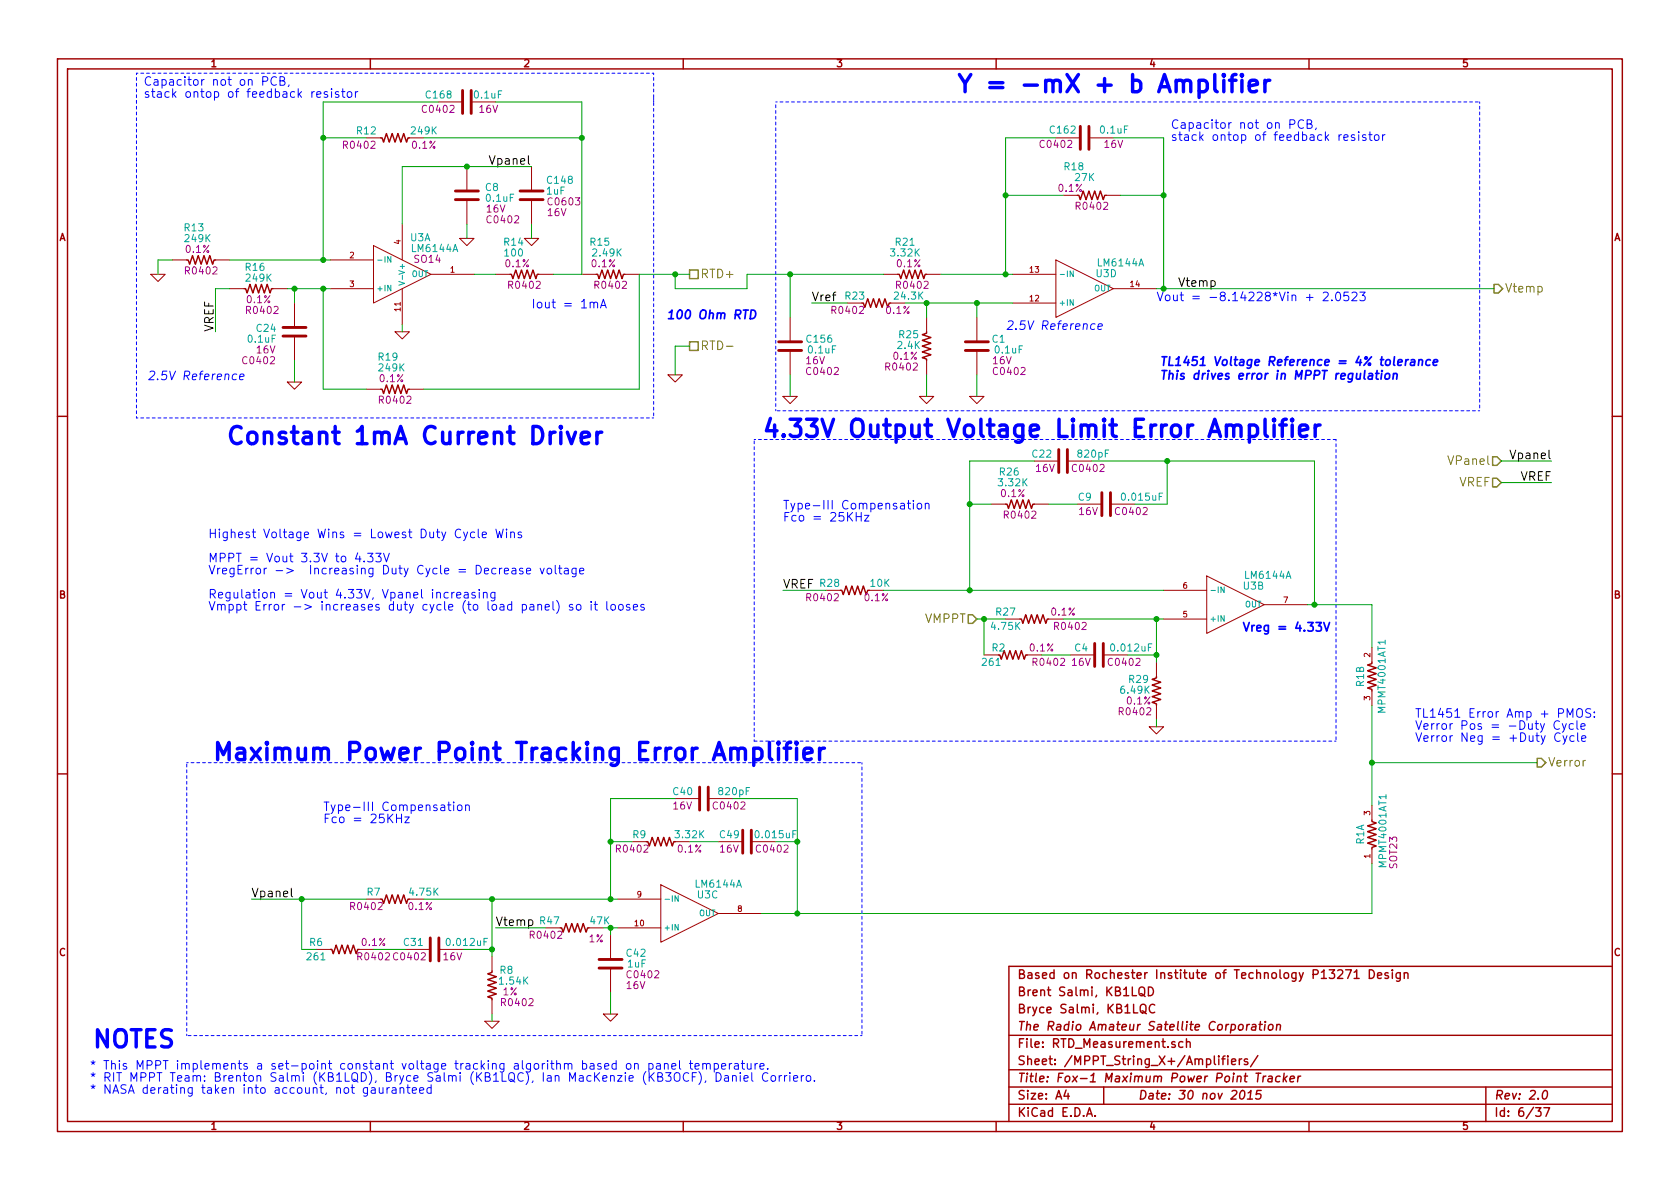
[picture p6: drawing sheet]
<svg xmlns="http://www.w3.org/2000/svg" width="297mm" height="210mm" viewBox="0 0 297 210" stroke-linecap="round" stroke-linejoin="round" font-family="sans-serif">
<g fill="none" stroke="#a00000" stroke-width=".25">
<path d="M10.2 10.4h276.6v189.7h-276.6zM11.9 12.2h273.2v186.1h-273.2zM65.5 10.4v1.8M120.8 10.4v1.8M176.1 10.4v1.8M231.4 10.4v1.8M67.3 24.4h.3l.2 .7 .5-1.5 .5 1.5 .5-1.5 .5 1.5 .6-1.5 .5 1.5 .5-1.5 .5 1.5 .2-.7h.3M190.5 34.5h.3l.2 .8 .5-1.5 .5 1.5 .5-1.5 .5 1.5 .5-1.5 .6 1.5 .5-1.5 .5 1.5 .2-.8h.3M33 46h.3l.2 .7 .5-1.5 .5 1.5 .6-1.5 .5 1.5 .5-1.5 .5 1.5 .5-1.5 .5 1.5 .2-.7h.3M43.2 51h.2l.3 .8 .5-1.5 .5 1.5 .5-1.5 .5 1.5 .5-1.5 .5 1.5 .5-1.5 .6 1.5 .2-.8h.3M90.2 48.5h.2l.3 .8 .5-1.6 .5 1.6 .5-1.6 .5 1.6 .5-1.6 .5 1.6 .5-1.6 .5 1.6 .3-.8h.2M105.4 48.5h.3l.2 .8 .5-1.6 .5 1.6 .5-1.6 .5 1.6 .6-1.6 .5 1.6 .5-1.6 .5 1.6 .2-.8h.3"/>
<path d="M152.4 53.6h.3l.2 .8 .5-1.6 .5 1.6 .5-1.6 .5 1.6 .5-1.6 .6 1.6 .5-1.6 .5 1.6 .2-.8h.3M158.7 48.5h.3l.3 .8 .5-1.6 .5 1.6 .5-1.6 .5 1.6 .5-1.6 .5 1.6 .5-1.6 .5 1.6 .3-.8h.2M163.8 58.7v.2l-.7 .3 1.5 .5-1.5 .5 1.5 .5-1.5 .5 1.5 .5-1.5 .5 1.5 .5-1.5 .5 .7 .3v.2M10.2 73.6h1.7M67.3 68.8h.3l.2 .8 .5-1.5 .5 1.5 .5-1.5 .5 1.5 .6-1.5 .5 1.5 .5-1.5 .5 1.5 .2-.8h.3M285.1 73.6h1.7M177.8 89.1h.3l.2 .8 .5-1.5 .5 1.5 .5-1.5 .5 1.5 .5-1.5 .6 1.5 .5-1.5 .5 1.5 .2-.8h.3M148.6 104.4h.2l.3 .8 .5-1.6 .5 1.6 .5-1.6 .5 1.6 .5-1.6 .5 1.6 .6-1.6 .5 1.6 .2-.8h.3M176.5 115.8h.3l.2 .8 .5-1.5 .6 1.5 .5-1.5 .5 1.5 .5-1.5 .5 1.5 .5-1.5 .5 1.5 .3-.8h.2M180.3 109.5h.3l.2 .7 .6-1.5 .5 1.5 .5-1.5 .5 1.5 .5-1.5 .5 1.5 .5-1.5 .5 1.5 .3-.7h.2M204.5 119.6v.3l-.8 .2 1.5 .5-1.5 .6 1.5 .5-1.5 .5 1.5 .5-1.5 .5 1.5 .5-1.5 .5 .8 .3v.2M242.6 117.1v.2l-.8 .3 1.5 .5-1.5 .5 1.5 .5-1.5 .5 1.5 .5-1.5 .5 1.5 .6-1.5 .5 .8 .2v.3"/>
<path d="M10.2 136.8h1.7M285.1 136.8h1.7M67.3 159h.3l.2 .8 .5-1.6 .5 1.6 .5-1.6 .5 1.6 .6-1.6 .5 1.6 .5-1.6 .5 1.6 .2-.8h.3M114.3 148.8h.3l.2 .8 .5-1.5 .5 1.5 .5-1.5 .5 1.5 .5-1.5 .6 1.5 .5-1.5 .5 1.5 .2-.8h.3M242.6 145v.3l.7 .2-1.5 .5 1.5 .6-1.5 .5 1.5 .5-1.5 .5 1.5 .5-1.5 .5 1.5 .5-.7 .3v.2M58.4 167.9h.3l.2 .8 .5-1.6 .5 1.6 .6-1.6 .5 1.6 .5-1.6 .5 1.6 .5-1.6 .5 1.6 .2-.8h.3M87 171.7v.3l-.8 .2 1.6 .5-1.6 .5 1.6 .5-1.6 .5 1.6 .5-1.6 .6 1.6 .5-1.6 .5 .8 .2v.3M99.1 164.1h.2l.3 .7 .5-1.5 .5 1.5 .5-1.5 .5 1.5 .5-1.5 .5 1.5 .5-1.5 .5 1.5 .3-.7h.2M201.4 174.8a.5 .5 0 0 1 .6-.3 .5 .5 0 0 1 .4 .6l-.1 .8a.53 .53 0 0 1-.6 .2 .53 .53 0 0 1-.3-.5zM201.7 177.8a.5 .5 0 0 1 .6-.2 .5 .5 0 0 1 .3 .5v.8a.53 .53 0 0 1-.6 .2 .53 .53 0 0 1-.4-.5zM201.7 175.7l.8 .5M201.9 178.8l.8 .5"/>
<path d="M203 174.5a.77 .77 0 0 1 .9 .8 .77 .77 0 0 1-.9 .8zM204.2 177.7a.63 .63 0 0 0-.8 0 .63 .63 0 0 0-.2 .8 .6 .6 0 0 0 .3 .5 .6 .6 0 0 0 .7 0M236.5 171.6l.3-.1h.3l.2 .1 .1 .3-.1 .3-.8 .8h.9M237.9 171.5h1l-.6 1.5M239.4 171.9l.5-.4v1.5M239.4 173h.9M242.1 171.5a.77 .77 0 0 1 .9 .8 .77 .77 0 0 1-.9 .7zM243.6 172.5l.7-.1-.1-.3-.4-.1-.2 .2v.7h.6M245.4 172.1l-.3-.1-.2 .2v.2l.5 .2v.3h-.5M246.2 171.5v.1M246.2 172v1M247.6 172v1.2l-.3 .3h-.4"/>
<path d="M247.6 172.1a.48 .48 0 0 0-.7 .1v.7l.2 .1 .5-.1M248.3 172.2l.1-.1a.36 .36 0 0 1 .5 .1v.8M248.3 172v1M285.1 170.9h-106.7v27.4M65.5 198.3v1.8M120.8 198.3v1.8M176.1 198.3v1.8M178.4 183.1h106.7M178.4 189.2h106.7M178.4 195.3h106.7M178.4 192.2h106.7M188.5 192.8l-.4 1h1"/>
<path d="M188.8 193.3v1.1M192.1 197.4l.5-1.5 .5 1.5M192.3 197h.7M193.6 197.3v.1M195.1 192.2v3.1M207.7 184.3l-.3-.1-.2 .2v.2l.5 .2v.3h-.5M209.1 184.3a.48 .48 0 0 0-.6 0v.8l.2 .1 .4-.1M209.8 184.3h.1a.36 .36 0 0 1 .5 .1v.8M209.8 183.7v1.5M215.5 186.7v.2M215.5 187.2v1.1M216 187.2h.6"/>
<path d="M216.6 186.7l-.3 .1-.1 .2v1.3M217.1 186.7v.2M217.1 187.2v1.1M217.8 187.8l.7-.2-.1-.3-.4-.1-.2 .3v.7h.6M219.1 181.3l.3-.2 .4 .2-.1 .7-.3 .2-.4-.2zM219.1 187.2v1.1M219.4 193l.4-.2a.88 .88 0 0 1-.3 1.6l-.3-.3a1.19 1.19 0 0 1 .2-1.1zM219.6 187.2l-.3 .1-.2 .2M220.5 181.1l-.1 1.1M220.5 194.4h.9M220.6 187.3l-.4-.1-.2 .3 .1 .2 .5 .1v.4h-.6M220.7 193.3l.5-.5-.2 1.6"/>
<path d="M220.9 181.1l-.3 .1-.2 .3M221.4 181.2h.6v1M222 181.5a.69 .69 0 0 0-.7 .3v.3l.2 .1 .5-.1M222.1 189.8h.8M222.4 186.7l-1.3 1.9M222.5 189.8l-.2 1.5M222.6 181.1h.6M222.9 180.6l-.2 1.4 .4 .2M223 192.8h-.8l-.1 .8 .2-.2 .5 .1 .2 .2-.2 .5-.2 .2-.6-.2M223.4 190.3l-.1 1M223.7 181.1l-.2 1.1M223.7 180.6v.2"/>
<path d="M223.8 190.3l-.3 .1-.2 .2M224.3 190.4h.6v.9M224.4 181.3l.2-.2 .4 .2-.1 .7-.2 .2-.4-.2zM224.9 190.7a.69 .69 0 0 0-.7 .3v.2l.2 .1 .5-.1M225.8 181.3l.2-.2 .3 .1v1M225.8 181.1l-.1 1.1M226.3 190.4l-.1-.1a.52 .52 0 0 0-.6 .3v.6l.2 .1 .4-.1M227.1 189.8l-.2 1.5M227.1 190.7l.4 .6M227.6 190.3l-.7 .6M228.1 190.8l.8-.1-.1-.3h-.6l-.1 .7 .2 .2 .4-.1M229.5 190.3l-.1 1"/>
<path d="M230 190.3l-.3 .1-.2 .2M231.4 198.3v1.8M262.7 192.2v6.1M271.5 195.9h1l-.5 .6 .4 .1v.7l-.2 .1-.7-.1M272.9 193l.4-.2a.88 .88 0 0 1-.3 1.6l-.3-.3a1.19 1.19 0 0 1 .2-1.1zM273 195.9h1l-.7 1.5"/>
</g>
<g fill="none" stroke="#a00000" stroke-width=".18">
<path d="M77.5 18h4.3M83.3 18h4.3M64.8 24.4h2.5M71.1 39.6v6.4M82.5 29.5v4.3M82.5 35.3v4.3M94 29.5v4.3M94 35.3v4.3M186.7 24.4h4.3M192.5 24.4h4.3M195.6 34.5h2.5M26.7 48.5h2.5l-1.3 1.3z"/>
<path d="M30.5 46h2.5M38.1 46h2.5M40.6 51h2.6M48.3 51h2.5M52.1 53.6v4.3M52.1 59.4v4.3M58.4 46h7.6M58.4 51h7.6M66 43.4l10.2 5.1-10.2 5.1zM69.8 58.7h2.6l-1.3 1.2zM71.1 51v6.4M76.2 48.5h7.6"/>
<path d="M81.3 42.2h2.5l-1.3 1.2zM87.6 48.5h2.6M92.7 42.2h2.5l-1.2 1.2zM95.2 48.5h2.6M102.9 48.5h2.5M110.5 48.5h2.5M139.7 56.1v4.3M156.2 48.5h2.5M157.5 53.6h2.5M163.8 48.5h2.6M163.8 56.1v2.6M172.7 56.1v4.3"/>
<path d="M179.1 48.5h7.6M179.1 53.6h7.6M186.7 46l10.1 5-10.1 5.1zM196.8 51h7.7M50.8 67.6h2.5l-1.2 1.2zM64.8 68.8h2.5M72.4 68.8h2.5M118.1 66.3h2.5l-1.2 1.3zM138.4 70.1h2.6l-1.3 1.3zM139.7 62v4.3M162.6 70.1h2.5l-1.3 1.3zM163.8 63.7v2.6"/>
<path d="M171.4 70.1h2.6l-1.3 1.3zM172.7 62v4.3M175.3 89.1h2.5M182.9 89.1h2.5M182.9 81.5h4.3M188.7 81.5h4.3M190.5 89.1h4.3M196.3 89.1h4.4M174 115.8h2.5M177.8 109.5h2.5M189.2 115.8h4.3M195.1 115.8h4.3"/>
<path d="M204.5 117.1v2.5M205.7 109.5h7.7M205.7 104.4h7.7M213.4 101.8l10.1 5.1-10.1 5.1zM223.5 106.9h7.6M242.6 114.5v2.6M203.2 128.5h2.5l-1.2 1.3zM204.5 124.7v2.5M242.6 122.2v2.5M109.2 159h7.6M116.8 156.5l10.2 5-10.2 5.1zM119.4 141.2h4.3"/>
<path d="M125.2 141.2h4.3M127 148.8h4.3M132.8 148.8h4.4M242.6 142.5v2.5M242.6 150.1v2.5M55.9 167.9h2.5M71.8 167.9h4.3M77.6 167.9h4.3M87 169.2v2.5M87 176.8v2.5M106.7 179.3h2.5l-1.3 1.3zM107.9 165.3v4.4"/>
<path d="M107.9 171.2v4.3M109.2 164.1h7.6M127 161.5h7.6M85.7 180.6h2.6l-1.3 1.3z"/>
</g>
<path d="M69.1 45.4v1l-.5-1v1M189.8 47.9v1l-.6-1v1M216.4 103.8v1l-.5-1v1M119.9 158.4v1l-.5-1v1" fill="none" stroke="#00a0a0" stroke-width=".18"/>
<path d="M121.9 47.7h1.5v1.6h-1.5zM264.2 50.3h.7l.8 .7-.8 .8h-.7zM121.9 60.4h1.5v1.6h-1.5zM263.9 84.6h.8l.7 .7-.7 .8h-.8zM263.9 80.8h.8l.7 .7-.7 .8h-.8zM171.2 108.7h.8l.7 .8-.7 .7h-.8zM271.8 134.1h.7l.8 .8-.8 .7h-.7z" fill="none" stroke="#808000" stroke-width=".25"/>
<g fill="none" stroke="#00f" stroke-width=".3">
<path d="M118.2 56.4h.9M118.3 55.3l.5-.5-.2 1.6M242 66.1h.6v1M242.7 66.4a.69 .69 0 0 0-.8 .3v.3l.2 .1 .5-.1M243.2 66h.6M243.5 65.5l-.2 1.3 .4 .3M244.3 66l-.1 1.1M245 66.2l.3-.2 .4 .2-.1 .7-.3 .2-.4-.2zM246.4 66.2l.2-.2 .4 .1-.1 1M246.4 66l-.1 1.1M247.1 64.1l.8-.1v-.3h-.6l-.2 .7 .2 .2 .5-.1M248.6 63.6l-.1 1"/>
<path d="M249 63.6l-.3 .1-.2 .2M249.5 63.7h.6v.9M250.1 64a.69 .69 0 0 0-.7 .3v.2l.2 .1 .5-.1M250.9 63.7l.2-.1 .4 .1-.1 .9M250.9 63.6l-.1 1M252.9 63.7l-.1-.1a.52 .52 0 0 0-.7 .3v.6l.3 .1 .4-.1M253.4 64.1l.8-.1-.1-.3h-.6l-.1 .7 .2 .2 .4-.1M232.7 110.1h.9l-.5 .6 .5 .1v.7l-.3 .1-.6-.1M234.1 110.1l.5 1.5 .5-1.5"/>
</g>
<g fill="none" stroke="#00f" stroke-width=".61">
<path d="M169.6 13.2l1 1.6 1.1-1.6M170.6 14.8v1.4M175 14.6h2.3M175 15.5h2.3M42.6 75.7a1.14 1.14 0 0 0-1.2-.2 1.14 1.14 0 0 0-.6 1.2 1.29 1.29 0 0 0 .3 1.4 1.29 1.29 0 0 0 1.4 .2l.1-.1M44.1 76.5a.86 .86 0 0 1 1.3 .5v.9a.83 .83 0 0 1-.8 .6 .83 .83 0 0 1-.8-.6v-.9zM136.2 74l-.7 2.2h1.9M137 75.2v2M138.6 76.9l.1 .1-.1 .2-.2-.2 .2-.1v.3M139.7 74.1h1.9l-1 1.2a.82 .82 0 0 1 1 .6v.7l-.1 .3-.5 .3h-.9l-.4-.3M142.6 74.1h1.9l-1 1.2a.82 .82 0 0 1 1 .6v.7l-.2 .3-.4 .3h-.9l-.4-.3M145.3 74.1l1.1 3.1 1-3.1"/>
<path d="M38.5 134.3v-3l1 2.1 1-2.1v3M42 132.4l.2-.1 .9 .1 .2 .3v1.6M43.3 133l-.3 .2h-.8a.6 .6 0 0 0-.4 .6 .6 .6 0 0 0 .4 .5h.8l.3-.1M44.4 132.3l1.6 2M46 132.3l-1.6 2M47.2 131.3l-.2 .1 .2 .2 .1-.2-.1-.1v.3M47.2 132.3v2M48.6 132.6a.76 .76 0 0 1 1.3 .1v1.6M48.6 132.3v2"/>
</g>
<g fill="none" stroke="#a00000" stroke-width=".51">
<path d="M81.8 16v4.1M83.3 16v4.1M80.5 35.3h4.1M80.5 33.8h4.1M91.9 35.3h4.1M91.9 33.8h4.1M191 22.3v4.1M192.5 22.3v4.1M50 57.9h4.1M50 59.4h4.1M137.7 60.4h4M137.7 62h4"/>
<path d="M170.7 60.4h4.1M170.7 62h4.1M187.2 79.5v4.1M188.7 79.5v4.1M194.8 87.1v4.1M196.3 87.1v4.1M193.5 113.8v4.1M195.1 113.8v4.1M123.7 139.2v4.1M125.2 139.2v4.1M131.3 146.8v4.1M132.8 146.8v4.1"/>
<path d="M76.1 165.9v4M77.6 165.9v4M105.9 169.7h4.1M105.9 171.2h4.1"/>
</g>
<g fill="none" stroke="#00f" stroke-width=".18">
<path d="M46.5 14.4l.7-.1 .1-.2v-.4l-.3-.1h-.5v1.5M48.9 13.7a.63 .63 0 0 0-.8 0 .63 .63 0 0 0-.2 .7 .6 .6 0 0 0 .3 .6 .6 .6 0 0 0 .7 0M49.5 14.3l.7-.1 .1-.2-.1-.4h-.7v1.5h.6l.3-.3a.41 .41 0 0 0-.4-.5M51.1 15l-.1 .3M56 16.7l.7-.1v-.3l-.5-.1-.2 .2 .1 .7h.6M57.9 16.3l-.4-.1-.2 .2 .1 .2 .5 .2v.3h-.6M58.6 15.7v.1M58.6 16.2v1M59.9 16.3l-.4-.1-.2 .2 .1 .2 .5 .2v.3h-.6M60.4 16.2h.6M60.6 15.7v1.3l.4 .2M61.5 16.4l.2-.2 .4 .2v.7l-.2 .1-.4-.1z"/>
<path d="M62.8 16.2v1M63.3 16.2l-.3 .1-.2 .2M228.1 22l.7-.1 .2-.2-.1-.4-.2-.1h-.6v1.5M230.5 21.3a.63 .63 0 0 0-.8 0 .63 .63 0 0 0-.2 .8 .6 .6 0 0 0 .3 .5 .6 .6 0 0 0 .7 0M231.1 21.9l.7-.1 .1-.2-.1-.3-.7-.1v1.5h.6l.3-.3a.41 .41 0 0 0-.4-.5M232.7 22.6l-.1 .3M237.6 24.3l.8-.1-.1-.3-.5-.1-.2 .2 .1 .8h.6M239.5 23.9l-.4-.1-.2 .2 .1 .3 .5 .1v.4h-.6M240.2 23.3v.2M240.2 23.8v1M241.5 23.9l-.4-.1-.2 .2 .1 .3 .5 .1v.4h-.6M242 23.8h.6"/>
<path d="M242.2 23.3v1.3l.4 .2M243.1 24l.2-.2 .4 .2v.7l-.2 .1-.4-.1zM244.4 23.8v1M244.9 23.8l-.3 .1-.2 .2M105 53.7a.35 .35 0 0 1 .3-.3 .35 .35 0 0 1 .4 .3v.8M106.2 54.5l.5-1.6 .5 1.6M106.3 54h.7M193.6 57.3l-.1-.1a.52 .52 0 0 0-.6 .4v.5l.2 .2 .4-.1M194.1 57.8l.8-.2-.1-.3h-.5l-.2 .8 .2 .2 .4-.1M234 51.8l.2-.1h.3l.3 .1v.3v.2l-.9 .9h.9M235.5 53.1v.1M236.3 51.8l.2-.1a.86 .86 0 0 1 .6 .7 .86 .86 0 0 1-.4 .8 .81 .81 0 0 1-.4-1.4z"/>
<path d="M238.4 51.7h-.7l-.1 .7 .2-.2 .5 .1 .2 .2-.1 .6-.2 .1-.6-.1M239 51.8l.3-.1h.3l.3 .1v.3v.2l-.9 .9h.9M240.4 51.7h1l-.5 .5 .4 .2v.7l-.2 .1-.7-.1M41.9 66.2l-.2-.1a.52 .52 0 0 0-.6 .3v.6l.2 .2 .5-.1M42.4 66.6l.7-.1v-.3h-.6l-.2 .7 .2 .3 .5-.1M63.2 97.8l-.3 1.1h.9M64.4 99.2v.2M65 97.8h.9l-.5 .6 .5 .2v.6l-.3 .2-.6-.2M66.4 97.8h1l-.5 .6 .4 .2v.6l-.2 .2-.7-.2M67.8 97.8l.5 1.6 .5-1.6M83.9 94.2a.48 .48 0 0 0-.6 0v.8l.2 .1 .4-.1M84.6 93.6v1.3l.2 .2"/>
<path d="M85.3 94.6l.7-.1-.1-.3-.4-.1-.2 .2v.7h.6M87.7 93.6l.3 1.5 .3-1.1 .3 1.1 .4-1.5M89.6 93.6v.1M89.6 94.1v1M90.3 94.2h.1a.36 .36 0 0 1 .6 .1v.8M90.3 94.1v1M92.2 94.2l-.4-.1-.2 .2 .1 .2 .5 .2v.3h-.6M98.2 100v1.3l.2 .2M99 100v1.3l.3 .2M152.3 90.6v1.5M152.9 91.1h.7l-.7 1h.7M160.4 89h.6"/>
<path d="M160.6 88.5v1.3l.4 .2M161.5 88.5v.1M161.5 89v1M162.3 89.1l.4-.1 .3 .3v.4l-.3 .3-.4-.1-.1-.2v-.4zM163.6 89.1h.1a.36 .36 0 0 1 .6 .1v.8M163.6 89v1M79.2 104.8a.48 .48 0 0 0-.6 .1v.7l.2 .2 .4-.1M79.9 104.7v1.1M80.3 104.7l-.3 .1-.1 .2M80.7 105.3l.8-.2-.1-.3-.4-.1-.3 .3 .1 .7h.6M82.1 104.8h.6l.1 1M82.8 105.1l-.5 .1a.3 .3 0 0 0-.3 .3 .3 .3 0 0 0 .3 .3l.5-.1"/>
<path d="M84 104.8l-.4-.1-.2 .3 .1 .2 .5 .1v.4h-.6M84.7 104.2v.2M84.7 104.7v1.1M85.5 104.9v-.1a.36 .36 0 0 1 .6 .2v.8M85.5 104.7v1.1M87.5 104.7v1.3l-.3 .3-.4-.1M87.5 104.8a.48 .48 0 0 0-.7 .1v.7l.3 .2 .4-.1M90.6 100.6h.5l.1 .9M91.2 100.9h-.5a.3 .3 0 0 0-.2 .3 .3 .3 0 0 0 .2 .3l.5-.1M92.4 100.6l-.3-.1-.3 .2 .1 .2 .5 .2v.3h-.6M93.1 101l.7-.1v-.3l-.5-.1-.2 .2 .1 .7h.6M95.5 100.5l.4 1 .3-1"/>
<path d="M96.4 107.4l.7-.1v-.3l-.5-.1-.2 .2 .1 .7h.6M96.8 100.6l.2-.1 .5 .1v.8l-.3 .1-.4-.1zM97.8 106.4v1.3l.2 .2M98.4 106.2a1.75 1.75 0 0 1 0 2.3M98.8 100.5h.5M99.8 100.6h.6l.1 .9M100.5 100.9h-.5a.3 .3 0 0 0-.3 .3 .3 .3 0 0 0 .3 .3l.5-.1M101.2 107l-.3-.1-.2 .2v.2l.5 .2v.3h-.5M101.9 100.5v1.2l-.3 .3-.4-.1M101.9 100.6a.48 .48 0 0 0-.7 0v.8l.2 .1 .5-.1M102 107l.2-.1 .4 .1v.8l-.2 .1-.4-.1zM102.5 101l.7-.1-.1-.3-.4-.1-.2 .2 .1 .7h.5"/>
<path d="M104.5 106.4v.1M104.5 106.9v1M105.1 106.9h.5M105.3 106.4v1.3l.3 .2M107.3 106.4v1.3l.2 .2M108.1 107l.2-.1 .4 .1v.8l-.2 .1-.4-.1zM109.4 107l.3-.1 .4 .1v.8l-.2 .1-.5-.1zM111.3 107l-.3-.1-.3 .2 .1 .2 .5 .2v.3h-.6M112 107.4l.7-.1-.1-.3-.4-.1-.2 .2 .1 .7h.5M113.9 107l-.4-.1-.2 .2 .1 .2 .5 .2v.3h-.6M275.7 127.6a.63 .63 0 0 0-.8 0 .63 .63 0 0 0-.1 .7 .6 .6 0 0 0 .3 .6 .6 .6 0 0 0 .6-.1M275.8 129.7a.63 .63 0 0 0-.7 0 .63 .63 0 0 0-.2 .8 .6 .6 0 0 0 .3 .5 .6 .6 0 0 0 .6 0"/>
<path d="M276.2 128l.4 1M276.4 130.1l.3 1M276.9 128l-.5 1.4-.2 .1M277.1 130.1l-.5 1.4-.2 .1M277.1 126.8v-1.5l.5 1.1 .5-1.1v1.5M278.2 128a.48 .48 0 0 0-.7 .1v.7l.2 .2 .5-.1M278.3 130.2a.48 .48 0 0 0-.7 0v.8l.3 .1 .4-.1M278.8 127.5v1.3l.2 .2M278.8 125.5a.5 .5 0 0 1 .6-.2 .5 .5 0 0 1 .4 .5l-.1 .8a.53 .53 0 0 1-.6 .2 .53 .53 0 0 1-.3-.5zM278.9 129.6v1.3l.3 .2M279.5 128.5l.8-.2-.1-.3h-.4l-.3 .2 .1 .7h.6M279.7 130.6l.7-.1-.1-.3-.4-.1-.2 .2v.7h.6"/>
<path d="M281.3 125.4a.62 .62 0 0 0-.9 .1v.4l.8 .4v.4a.68 .68 0 0 1-.8 .1M281.9 126.7v.1M281.9 125.9v.2M71 144v1.5M71.6 144.5h.8l-.8 1h.8M79.1 142.3h.6M79.3 141.8v1.3l.4 .3M80.2 141.8v.2M80.2 142.3v1.1M81 142.4l.4-.1 .3 .3v.5l-.3 .3-.4-.1-.1-.2v-.5zM82.3 142.5l.1-.1a.36 .36 0 0 1 .6 .2v.8M82.3 142.3v1.1"/>
<path d="M65.7 192.4h.6v.9M66.3 192.7l-.5 .1a.3 .3 0 0 0-.2 .2 .3 .3 0 0 0 .2 .3h.5M67.1 192.3v.8a.39 .39 0 0 0 .6 .1M67.7 192.3v1M68.4 192.3v1M68.9 192.3l-.3 .1-.2 .2M69.4 192.4h.6v.9M70 192.7l-.5 .1a.3 .3 0 0 0-.2 .2 .3 .3 0 0 0 .2 .3h.5M70.7 192.5l.1-.1a.36 .36 0 0 1 .6 .2v.7M70.7 192.3v1M72.1 191.8v1.3l.4 .2M72.9 192.8l.7-.1v-.3l-.5-.1-.2 .3 .1 .7h.6"/>
<path d="M74.2 192.8l.7-.1v-.3l-.5-.1-.2 .3 .1 .7h.6M76.2 192.4a.48 .48 0 0 0-.6 .1v.7l.2 .1h.4M76.2 191.8v1.5M110.8 188.2l.2-.1 .5 .1v.7l-.2 .2-.5-.2zM112.2 188.2l.1-.1a.36 .36 0 0 1 .6 .2v.8M112.2 188.1v1M114.7 188.1a.48 .48 0 0 1 .7 .1v.7l-.2 .2-.5-.1M114.7 188.1v1.5M116.1 188.1h.6l.1 1M116.8 188.4l-.5 .1a.3 .3 0 0 0-.3 .3 .3 .3 0 0 0 .3 .3l.5-.1M117.5 188.2l.1-.1a.36 .36 0 0 1 .5 .2v.8M117.5 188.1v1"/>
<path d="M118.8 188.6l.7-.2-.1-.3h-.4l-.2 .2v.7h.6M120.1 187.5v1.4l.3 .2M121.9 188.1h.6M122.1 187.5v1.4l.4 .2M122.9 188.6l.7-.2-.1-.3h-.4l-.2 .2 .1 .7h.5M123.6 189.5a1.75 1.75 0 0 1 0 2.3M124.3 188.2v-.1a.36 .36 0 0 1 .6 .2v.8M124.3 188.1v1M124.8 191.1l-.2 .3M124.9 188.3a.35 .35 0 0 1 .3-.3 .35 .35 0 0 1 .4 .3v.8M126.3 188.1a.48 .48 0 0 1 .6 .1v.7l-.2 .2-.4-.1M126.3 188.1v1.5"/>
<path d="M126.6 189.7a.77 .77 0 0 1 .9 .7 .77 .77 0 0 1-.9 .8zM127.6 188.6l.7-.2-.1-.3h-.4l-.2 .2 .1 .7h.5M128.1 190.3h.6l.1 .9M128.8 190.6h-.5a.3 .3 0 0 0-.2 .3 .3 .3 0 0 0 .2 .3l.5-.1M129 188.1v1M129.4 188.1h-.3l-.1 .3M129.5 190.3h.1a.36 .36 0 0 1 .6 .1v.8M129.5 190.2v1M129.9 188.1h.6l.1 1M130.6 188.4l-.6 .1a.3 .3 0 0 0-.2 .3 .3 .3 0 0 0 .2 .3l.6-.1M130.9 189.7v.1M130.9 190.2v1"/>
<path d="M131.1 188.1h.5M131.3 187.5v1.4l.3 .2M131.5 190.7l.8-.1-.1-.3-.4-.1-.3 .2 .1 .7h.6M132.1 188.1v.8a.39 .39 0 0 0 .7 0M132.8 188.1v1M132.9 189.7v1.3l.2 .2M133.5 188.1v1M133.9 188.1h-.2l-.2 .3M134.4 188.6l.7-.2-.1-.3h-.4l-.2 .2v.7h.6M135.7 188.9v.2M135.8 189.8a.63 .63 0 0 0-.8 0 .63 .63 0 0 0-.2 .8 .6 .6 0 0 0 .3 .5 .6 .6 0 0 0 .7 0M136.5 190.3l.3-.1 .3 .3v.4l-.3 .3-.3-.1-.2-.2v-.4z"/>
<path d="M137.8 190.2v1M138.2 190.2l-.3 .1-.1 .2M138.7 190.2v1M139.1 190.2l-.2 .1-.2 .2M139.6 189.7v.1M139.6 190.2v1M140.3 190.7l.7-.1v-.3l-.5-.1-.2 .2 .1 .7h.6M141.7 190.2v1M142.1 190.2l-.3 .1-.1 .2M142.6 190.3l.2-.1 .5 .1v.8l-.2 .1-.5-.1zM144 191.1v.1"/>
</g>
<path d="M128.4 61.2h1.2" fill="none" stroke="#808000" stroke-width=".18"/>
<path d="M93.4 27.5v1.3l.2 .3M51.5 157.1v1.3l.2 .2" fill="none" stroke="#000" stroke-width=".18"/>
<g fill="none" stroke="#00a000" stroke-width=".18">
<path d="M77.5 18h-20.4v28M87.6 18h15.3v30.5h-5.1M57.1 24.4h7.7M74.9 24.4h28M82.5 39.6v2.6M94 29.5h-22.9v10.1M94 39.6v2.6M177.8 34.5h10.2M186.7 24.4h-8.9v24.1M196.8 24.4h8.9v26.6M198.1 34.5h7.6M30.5 46h-2.6v2.5"/>
<path d="M40.6 51h-2.5v7.7M40.6 46h17.8M50.8 51h7.6M52.1 51v2.6M57.1 51v17.8h7.7M71.1 57.4v1.3M83.8 48.5h3.8M119.4 48.5v2.5h12.7v-2.5h24.1M121.9 48.5h-8.9v20.3h-38.1M139.7 48.5v7.6M143.5 53.6h6.4M160 53.6h19.1"/>
<path d="M163.8 53.6v2.5M166.4 48.5h12.7M172.7 53.6v2.5M204.5 51h59.7M52.1 63.7v3.9M121.9 61.2h-2.5v5.1M139.7 66.3v3.8M163.8 66.3v3.8M172.7 66.3v3.8M171.4 89.1h3.9M182.9 81.5h-11.5v22.9M185.4 89.1h5.1"/>
<path d="M193 81.5h39.4v25.4M206.4 81.5v7.6h-5.7M265.4 85.3h8.9M265.4 81.5h8.9M138.4 104.4h7.6M156.2 104.4h49.5M172.7 109.5h5.1M174 109.5v6.3M184.1 115.8h5.1M188 109.5h17.7M199.4 115.8h5.1M204.5 109.5v7.6"/>
<path d="M231.1 106.9h11.5v7.6M204.5 127.2v1.3M242.6 124.7v17.8M242.6 134.9h29.2M44.4 159h20.4M53.3 159v8.9h2.6M74.9 159h34.3M87 159v10.2M107.9 148.8h3.9M119.4 141.2h-11.5v17.8M121.9 148.8h5.1M129.5 141.2h11.5v20.3"/>
<path d="M137.2 148.8h3.8M242.6 152.6v8.9h-108M66 167.9h5.8M81.9 167.9h5.1M87 179.3v1.3M87.6 164.1h8.9M106.7 164.1h2.5M107.9 164.1v1.2M107.9 175.5v3.8"/>
</g>
<g fill="#00a000" stroke="#00a000" stroke-width=".25">
<circle cx="163.8" cy="53.6" r=".41"/>
<circle cx="119.4" cy="48.5" r=".41"/>
<circle cx="171.4" cy="89.1" r=".41"/>
<circle cx="107.9" cy="148.8" r=".41"/>
<circle cx="53.3" cy="159" r=".41"/>
<circle cx="87" cy="167.9" r=".41"/>
<circle cx="87" cy="159" r=".41"/>
<circle cx="206.4" cy="81.5" r=".41"/>
<circle cx="242.6" cy="134.9" r=".41"/>
<circle cx="174" cy="109.5" r=".41"/>
<circle cx="171.4" cy="104.4" r=".41"/>
<circle cx="232.4" cy="106.9" r=".41"/>
<circle cx="172.7" cy="53.6" r=".41"/>
<circle cx="204.5" cy="115.8" r=".41"/>
<circle cx="82.5" cy="29.5" r=".41"/>
<circle cx="139.7" cy="48.5" r=".41"/>
<circle cx="107.9" cy="164.1" r=".41"/>
<circle cx="107.9" cy="159" r=".41"/>
<circle cx="141" cy="148.8" r=".41"/>
<circle cx="141" cy="161.5" r=".41"/>
<circle cx="204.5" cy="109.5" r=".41"/>
<circle cx="205.7" cy="51" r=".41"/>
<circle cx="177.8" cy="48.5" r=".41"/>
<circle cx="57.1" cy="46" r=".41"/>
<circle cx="57.1" cy="51" r=".41"/>
<circle cx="52.1" cy="51" r=".41"/>
<circle cx="177.8" cy="34.5" r=".41"/>
<circle cx="205.7" cy="34.5" r=".41"/>
<circle cx="57.1" cy="24.4" r=".41"/>
<circle cx="102.9" cy="24.4" r=".41"/>
</g>
<g fill="none" stroke="#00f" stroke-width=".18" stroke-dasharray=".5" stroke-dashoffset=".3">
<path d="M24.1 12.9h91.5M24.1 12.9v5.1M115.6 17.4v56.5M115.6 12.9v5.1M137.2 18h124.4M261.6 18v54.6M24.1 73.9v-56.5M115.6 73.9h-91.5M133.3 77.7h102.9M137.2 72.6v-54.6M236.2 77.7v53.4M261.6 72.6h-124.4"/>
<path d="M33 134.9h119.4M133.3 131.1v-53.4M152.4 134.9v48.2M236.2 131.1h-102.9M33 183.1v-48.2M152.4 183.1h-119.4"/>
</g>
<g font-size="4.2" fill="#00f">
<text x="182.1" y="16.5">Y = -mX + b Amplifier</text>
<text x="148.5" y="77.5">4.33V Output Voltage Limit Error Amplifier</text>
<text x="48" y="78.7">Constant 1mA Current Driver</text>
<text x="50.7" y="134.6">Maximum Power Point Tracking Error Amplifier</text>
<text x="16.5" y="185.4">NOTES</text>
</g>
<g font-size="2.1" fill="#00f">
<text x="25.4" y="15.2">Capacitor not on PCB,</text>
<text x="25.4" y="17.4">stack ontop of feedback resistor</text>
<text x="207" y="22.9">Capacitor not on PCB,</text>
<text x="207" y="25">stack ontop of feedback resistor</text>
<text x="204.5" y="53.3">Vout = -8.14228*Vin + 2.0523</text>
<text x="94" y="54.6">Iout = 1mA</text>
<text x="120.1" y="56.5">100 Ohm RTD</text>
<text x="177.8" y="58.4">2.5V Reference</text>
<text x="205.1" y="64.8">TL1451 Voltage Reference = 4% tolerance</text>
<text x="26" y="67.3">2.5V Reference</text>
<text x="205.1" y="67.2">This drives error in MPPT regulation</text>
<text x="36.8" y="95.2">Highest Voltage Wins = Lowest Duty Cycle Wins</text>
<text x="138.4" y="90.2">Type-III Compensation</text>
<text x="138.4" y="92.3">Fco = 25KHz</text>
<text x="36.8" y="99.5">MPPT = Vout 3.3V to 4.33V</text>
<text x="36.8" y="101.6">VregError -&gt; Increasing Duty Cycle = Decrease voltage</text>
<text x="36.8" y="105.9">Regulation = Vout 4.33V, Vpanel increasing</text>
<text x="36.8" y="108">Vmppt Error -&gt; increases duty cycle (to load panel) so it looses</text>
<text x="219.7" y="111.8">Vreg = 4.33V</text>
<text x="250.2" y="127">TL1451 Error Amp + PMOS:</text>
<text x="250.2" y="129.1">Verror Pos = -Duty Cycle</text>
<text x="250.2" y="131.3">Verror Neg = +Duty Cycle</text>
<text x="57.1" y="143.5">Type-III Compensation</text>
<text x="57.1" y="145.6">Fco = 25KHz</text>
<text x="15.9" y="189.2">* This MPPT implements a set-point constant voltage tracking algorithm based on panel temperature.</text>
<text x="15.9" y="191.4">* RIT MPPT Team: Brenton Salmi (KB1LQD), Bryce Salmi (KB1LQC), Ian MacKenzie (KB3OCF), Daniel Corriero.</text>
<text x="15.9" y="193.5">* NASA derating taken into account, not gauranteed</text>
</g>
<g font-size="2.1">
<text x="86.4" y="29.2">Vpanel</text>
<text x="143.5" y="53.3">Vref</text>
<text x="208.3" y="50.8">Vtemp</text>
<text x="37.8" y="58.7" transform="rotate(-90 37.8 58.7)">VREF</text>
<text x="267.4" y="81.3">Vpanel</text>
<text x="268.7" y="85.1">VREF</text>
<text x="138.4" y="104.1">VREF</text>
<text x="44.4" y="158.7">Vpanel</text>
<text x="87.6" y="163.8">Vtemp</text>
</g>
<g font-size="2.1" fill="#808000">
<text x="123.9" y="49.3">RTD+</text>
<text x="266.1" y="51.8">Vtemp</text>
<text x="123.9" y="62">RTD-</text>
<text x="256.4" y="82.3">VPanel</text>
<text x="257.8" y="86.1">VREF</text>
<text x="163.5" y="110.2">VMPPT</text>
<text x="273.7" y="135.6">Verror</text>
</g>
<g font-size="2.1" fill="#a00000">
<text x="179.9" y="173.2">Based on Rochester Institute of Technology P13271 Design</text>
<text x="179.9" y="179.3">Bryce Salmi, KB1LQC</text>
<text x="179.9" y="176.2">Brent Salmi, KB1LQD</text>
<text x="179.9" y="185.4">File: RTD_Measurement.sch</text>
<text x="179.9" y="182.3">The Radio Amateur Satellite Corporation</text>
<text x="179.9" y="191.5">Title: Fox-1 Maximum Power Point Tracker</text>
<text x="179.9" y="188.4">Sheet: /MPPT_String_X+/Amplifiers/</text>
<text x="179.9" y="197.6">KiCad E.D.A.</text>
<text x="179.9" y="194.5">Size: A4</text>
<text x="201.2" y="194.5">Date: 30 nov 2015</text>
<text x="264.2" y="194.5">Rev: 2.0</text>
<text x="264.2" y="197.6">Id: 6/37</text>
</g>
<g font-size="1.8" fill="#a00000">
<text x="37.3" y="11.9">1</text>
<text x="92.7" y="11.9">2</text>
<text x="148" y="11.9">3</text>
<text x="203.3" y="11.9">4</text>
<text x="258.6" y="11.9">5</text>
<text x="10.4" y="42.7">A</text>
<text x="285.3" y="42.7">A</text>
<text x="10.4" y="105.9">B</text>
<text x="285.3" y="105.9">B</text>
<text x="10.4" y="169.1">C</text>
<text x="285.3" y="169.1">C</text>
<text x="37.3" y="199.8">1</text>
<text x="92.7" y="199.8">2</text>
<text x="148" y="199.8">3</text>
<text x="203.3" y="199.8">4</text>
<text x="258.6" y="199.8">5</text>
</g>
<g font-size="1.8" fill="#00a0a0">
<text x="75.4" y="17.5">C168</text>
<text x="83.9" y="17.5">0.1uF</text>
<text x="63.1" y="23.8">R12</text>
<text x="72.8" y="23.8">249K</text>
<text x="185.8" y="23.7">C162</text>
<text x="194.6" y="23.7">0.1uF</text>
<text x="85.9" y="33.8">C8</text>
<text x="86.1" y="35.7">0.1uF</text>
<text x="96.7" y="34.5">1uF</text>
<text x="96.9" y="32.6">C148</text>
<text x="188.2" y="30.2">R18</text>
<text x="190.1" y="32.1">27K</text>
<text x="32.7" y="41">R13</text>
<text x="32.8" y="42.9">249K</text>
<text x="43.5" y="47.9">R16</text>
<text x="72.5" y="42.7">U3A</text>
<text x="72.9" y="44.6">LM6144A</text>
<text x="89.2" y="43.5">R14</text>
<text x="89.3" y="45.4">100</text>
<text x="104.4" y="43.5">R15</text>
<text x="105" y="45.4">2.49K</text>
<text x="157.7" y="45.4">3.32K</text>
<text x="158.4" y="43.5">R21</text>
<text x="194.2" y="47.2">LM6144A</text>
<text x="43.6" y="49.9">249K</text>
<text x="149.5" y="53">R23</text>
<text x="158.3" y="53">24.3K</text>
<text x="193.8" y="49.1">U3D</text>
<text x="45.4" y="58.7">C24</text>
<text x="159" y="59.9">R25</text>
<text x="43.9" y="60.6">0.1uF</text>
<text x="67" y="63.8">R19</text>
<text x="67.1" y="65.7">249K</text>
<text x="142.7" y="60.6">C156</text>
<text x="143" y="62.6">0.1uF</text>
<text x="158.8" y="61.8">2.4K</text>
<text x="175.4" y="60.6">C1</text>
<text x="176" y="62.6">0.1uF</text>
<text x="182.6" y="81">C22</text>
<text x="190.7" y="81">820pF</text>
<text x="176.7" y="86">3.32K</text>
<text x="176.8" y="84.1">R26</text>
<text x="190.7" y="88.6">C9</text>
<text x="198.6" y="88.6">0.015uF</text>
<text x="145.1" y="103.8">R28</text>
<text x="153.9" y="103.8">10K</text>
<text x="219.9" y="104.3">U3B</text>
<text x="220.3" y="102.4">LM6144A</text>
<text x="175.4" y="111.4">4.75K</text>
<text x="176.2" y="108.9">R27</text>
<text x="173.8" y="117.8">261</text>
<text x="175.4" y="115.3">R2</text>
<text x="190" y="115.3">C4</text>
<text x="196.7" y="115.3">0.012uF</text>
<text x="198.3" y="122.7">6.49K</text>
<text x="199.7" y="120.8">R29</text>
<text x="241.2" y="121.4" transform="rotate(-90 241.2 121.4)">R1B</text>
<text x="245" y="125.8" transform="rotate(-90 245 125.8)">MPMT4001AT1</text>
<text x="119.1" y="140.7">C40</text>
<text x="127.2" y="140.7">820pF</text>
<text x="111.9" y="148.3">R9</text>
<text x="119.6" y="148.3">3.32K</text>
<text x="127.3" y="148.3">C49</text>
<text x="133.8" y="148.3">0.015uF</text>
<text x="241.2" y="149.3" transform="rotate(-90 241.2 149.3)">R1A</text>
<text x="245.2" y="153.2" transform="rotate(-90 245.2 153.2)">MPMT4001AT1</text>
<text x="64.9" y="158.4">R7</text>
<text x="72.6" y="158.4">4.75K</text>
<text x="123.1" y="157">LM6144A</text>
<text x="123.3" y="158.9">U3C</text>
<text x="54.8" y="167.3">R6</text>
<text x="71.5" y="167.3">C31</text>
<text x="79.2" y="167.3">0.012uF</text>
<text x="95.5" y="163.5">R47</text>
<text x="104.4" y="163.5">47K</text>
<text x="54.4" y="169.9">261</text>
<text x="88.4" y="172.3">R8</text>
<text x="110.8" y="169.2">C42</text>
<text x="111" y="171.1">1uF</text>
<text x="88.4" y="174.2">1.54K</text>
</g>
<g font-size="1.8" fill="#a000a0">
<text x="74.9" y="20">C0402</text>
<text x="84.8" y="20">16V</text>
<text x="60.9" y="26.4">R0402</text>
<text x="72.9" y="26.4">0.1%</text>
<text x="184.1" y="26.2">C0402</text>
<text x="195.3" y="26.2">16V</text>
<text x="187.2" y="34">0.1%</text>
<text x="86.1" y="37.6">16V</text>
<text x="86.3" y="39.5">C0402</text>
<text x="96.9" y="38.3">16V</text>
<text x="97.1" y="36.4">C0603</text>
<text x="190.4" y="37.2">R0402</text>
<text x="32.9" y="44.8">0.1%</text>
<text x="73.3" y="46.5">SO14</text>
<text x="89.4" y="47.3">0.1%</text>
<text x="104.6" y="47.3">0.1%</text>
<text x="158.6" y="47.3">0.1%</text>
<text x="33" y="48.6">R0402</text>
<text x="43.7" y="53.7">0.1%</text>
<text x="90.1" y="51.1">R0402</text>
<text x="105.4" y="51.1">R0402</text>
<text x="158.7" y="51.1">R0402</text>
<text x="43.8" y="55.6">R0402</text>
<text x="147.3" y="55.6">R0402</text>
<text x="156.7" y="55.6">0.1%</text>
<text x="43.1" y="64.5">C0402</text>
<text x="45.4" y="62.6">16V</text>
<text x="142.5" y="64.5">16V</text>
<text x="156.8" y="65.6">R0402</text>
<text x="158" y="63.7">0.1%</text>
<text x="175.6" y="64.5">16V</text>
<text x="67.2" y="67.6">0.1%</text>
<text x="67.3" y="71.4">R0402</text>
<text x="142.8" y="66.4">C0402</text>
<text x="175.8" y="66.4">C0402</text>
<text x="183.2" y="83.5">16V</text>
<text x="189.8" y="83.5">C0402</text>
<text x="177" y="88">0.1%</text>
<text x="177.7" y="91.8">R0402</text>
<text x="190.8" y="91.1">16V</text>
<text x="197.4" y="91.1">C0402</text>
<text x="142.8" y="106.4">R0402</text>
<text x="152.9" y="106.4">0.1%</text>
<text x="185.9" y="108.9">0.1%</text>
<text x="186.6" y="111.4">R0402</text>
<text x="182.1" y="115.3">0.1%</text>
<text x="182.8" y="117.8">R0402</text>
<text x="189.5" y="117.8">16V</text>
<text x="196.2" y="117.8">C0402</text>
<text x="199.3" y="124.6">0.1%</text>
<text x="198.1" y="126.5">R0402</text>
<text x="119" y="143.2">16V</text>
<text x="126.3" y="143.2">C0402</text>
<text x="109.2" y="150.8">R0402</text>
<text x="119.9" y="150.8">0.1%</text>
<text x="127.3" y="150.8">16V</text>
<text x="133.9" y="150.8">C0402</text>
<text x="247.1" y="153.5" transform="rotate(-90 247.1 153.5)">SOT23</text>
<text x="62.2" y="161">R0402</text>
<text x="72.3" y="161">0.1%</text>
<text x="64" y="167.3">0.1%</text>
<text x="93.9" y="166.1">R0402</text>
<text x="104.1" y="166.7">1%</text>
<text x="63.4" y="169.9">R0402 C0402</text>
<text x="78.4" y="169.9">16V</text>
<text x="111.1" y="173">C0402</text>
<text x="88.8" y="178">R0402</text>
<text x="88.9" y="176.1">1%</text>
<text x="110.8" y="174.9">16V</text>
</g>
<g font-size="1.4" fill="#a00000">
<text x="61.8" y="45.7">2</text>
<text x="70.9" y="43.2" transform="rotate(-90 70.9 43.2)">4</text>
<text x="61.8" y="50.8">3</text>
<text x="79.6" y="48.3">1</text>
<text x="182.1" y="53.3">12</text>
<text x="182.1" y="48.3">13</text>
<text x="199.9" y="50.8">14</text>
<text x="70.9" y="55" transform="rotate(-90 70.9 55)">11</text>
<text x="209.2" y="104.1">6</text>
<text x="226.9" y="106.7">7</text>
<text x="209.2" y="109.2">5</text>
<text x="242.3" y="116.2" transform="rotate(-90 242.3 116.2)">2</text>
<text x="242.3" y="123.8" transform="rotate(-90 242.3 123.8)">3</text>
<text x="242.3" y="144.1" transform="rotate(-90 242.3 144.1)">3</text>
<text x="242.3" y="151.8" transform="rotate(-90 242.3 151.8)">1</text>
<text x="112.6" y="158.7">9</text>
<text x="130.4" y="161.3">8</text>
<text x="112.2" y="163.8">10</text>
</g>
<g font-size="1.4" fill="#00a0a0">
<text x="66.5" y="46.5">-IN</text>
<text x="66.5" y="51.6">+IN</text>
<text x="71.6" y="50.5" transform="rotate(-90 71.6 50.5)">V- V+</text>
<text x="72.7" y="49">OUT</text>
<text x="187.2" y="49">-IN</text>
<text x="193.3" y="51.6">OUT</text>
<text x="187.2" y="54.1">+IN</text>
<text x="213.9" y="104.9">-IN</text>
<text x="220" y="107.4">OUT</text>
<text x="213.9" y="110">+IN</text>
<text x="117.3" y="159.5">-IN</text>
<text x="117.3" y="164.6">+IN</text>
<text x="123.5" y="162">OUT</text>
</g>
</svg>
